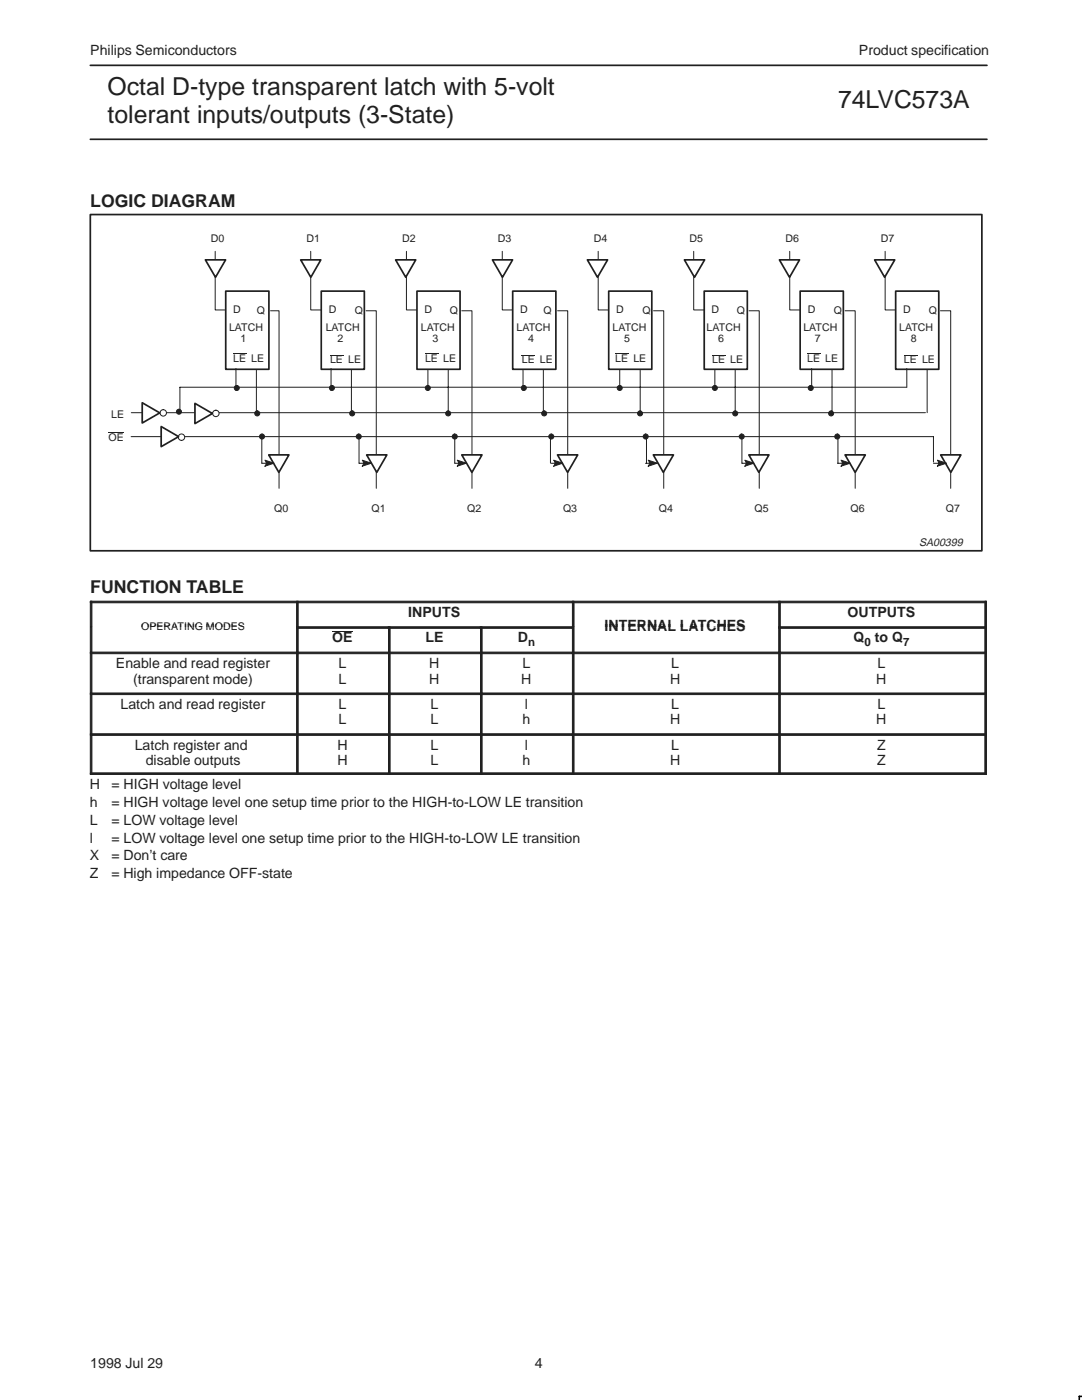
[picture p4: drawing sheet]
<svg xmlns="http://www.w3.org/2000/svg" width="216mm" height="279mm" viewBox="0 0 216 279" stroke-linecap="round" stroke-linejoin="round" font-family="sans-serif">
<path d="M18 13h178.9M18 27.8h178.9M18 42.8h177.9v67.1h-177.9zM45 58.1h8.7v15.6h-8.7zM64.1 58.1h8.6v15.6h-8.6zM83.2 58.1h8.6v15.6h-8.6zM102.3 58.1h8.6v15.6h-8.6zM121.5 58.1h8.6v15.6h-8.6zM140.5 58.1h8.6v15.6h-8.6zM159.7 58.1h8.6v15.6h-8.6zM178.7 58.1h8.6v15.6h-8.6z" fill="none" stroke="#231f20" stroke-width=".34"/>
<g fill="none" stroke="#231f20" stroke-width=".2">
<path d="M42.9 50.2v11.7h2.1M62 50.2v11.7h2M81.1 50.2v11.7h2M100.2 50.2v11.7h2M119.4 50.2v11.7h2M138.4 50.2v11.7h2.1M157.6 50.2v11.7h2M176.6 50.2v11.7h2.1M46.5 70.6h2.6M51.2 73.9v8.6M54 62h1.7v35.5M73 62h2.1v35.5"/>
<path d="M92.1 62h2.1v35.5M111.3 62h2v35.5M130.4 62h2v35.5M149.5 62h2v35.5M168.6 62h2v35.5M187.7 62h2v35.5M26.2 82.4h158.5"/>
</g>
<g fill="#231f20" stroke="#231f20" stroke-width=".2">
<circle cx="89.4" cy="82.5" r=".5"/>
<circle cx="127.7" cy="82.5" r=".5"/>
<circle cx="146.7" cy="82.5" r=".5"/>
<circle cx="70.3" cy="82.5" r=".5"/>
<circle cx="51.3" cy="82.5" r=".5"/>
<circle cx="108.6" cy="82.5" r=".5"/>
<circle cx="165.8" cy="82.5" r=".5"/>
</g>
<path d="M42.4 82.5a.65 .65 0 0 1 1.3 0 .65 .65 0 0 1-1.3 0zM38.9 80.5l3.5 2-3.5 2z" fill-rule="evenodd" fill="#fff"/>
<circle cx="43.1" cy="82.5" r=".64" fill="none" stroke="#231f20" stroke-width=".2"/>
<path d="M38.9 80.5l3.5 2-3.5 2z" fill="none" stroke="#231f20" stroke-width=".34"/>
<path d="M31.9 82.4a.65 .65 0 0 1 1.3 0 .65 .65 0 0 1-1.3 0zM28.4 80.4l3.5 2-3.5 2z" fill-rule="evenodd" fill="#fff"/>
<circle cx="32.6" cy="82.4" r=".64" fill="none" stroke="#231f20" stroke-width=".2"/>
<path d="M28.4 80.4l3.5 2-3.5 2z" fill="none" stroke="#231f20" stroke-width=".34"/>
<path d="M41 51.9h4l-2 3.4z" fill="#fff"/>
<path d="M41 51.9h4l-2 3.4z" fill="none" stroke="#231f20" stroke-width=".34"/>
<path d="M60 51.9h4l-2 3.4z" fill="#fff"/>
<path d="M60 51.9h4l-2 3.4z" fill="none" stroke="#231f20" stroke-width=".34"/>
<path d="M78.9 51.9h4.1l-2 3.4z" fill="#fff"/>
<path d="M78.9 51.9h4.1l-2 3.4z" fill="none" stroke="#231f20" stroke-width=".34"/>
<path d="M98.3 51.9h4l-2 3.4z" fill="#fff"/>
<path d="M98.3 51.9h4l-2 3.4z" fill="none" stroke="#231f20" stroke-width=".34"/>
<path d="M117.2 51.9h4l-2 3.4z" fill="#fff"/>
<path d="M117.2 51.9h4l-2 3.4z" fill="none" stroke="#231f20" stroke-width=".34"/>
<path d="M136.6 51.9h4l-2 3.4z" fill="#fff"/>
<path d="M136.6 51.9h4l-2 3.4z" fill="none" stroke="#231f20" stroke-width=".34"/>
<path d="M155.5 51.9h4l-2 3.4z" fill="#fff"/>
<path d="M155.5 51.9h4l-2 3.4z" fill="none" stroke="#231f20" stroke-width=".34"/>
<path d="M174.5 51.9h4l-2 3.4z" fill="#fff"/>
<path d="M174.5 51.9h4l-2 3.4z" fill="none" stroke="#231f20" stroke-width=".34"/>
<g fill="none" stroke="#231f20" stroke-width=".2">
<path d="M47.1 73.5v4.4M65.9 70.9h2.6M66.1 73.5v4.4M70.1 73.9v8.6M84.8 70.6h2.6M85.4 73.9v4M89.4 73.9v8.6M104.1 70.9h2.6M104.4 73.9v4M108.4 73.9v8.6M122.8 70.6h2.6M123.7 73.9v3.4"/>
<path d="M127.7 73.9v8.6M142.1 70.9h2.6M142.6 73.9v3.4M146.7 73.9v8.6M161.1 70.6h2.6M162 73.5v3.8M166 73.9v8.6M180.4 70.9h2.6M180.9 73.5v3.8h-145v4.7M185 73.9v8.5M26.2 87.1h160.1M186.3 87.2v5"/>
</g>
<g fill="#231f20" stroke="#231f20" stroke-width=".2">
<circle cx="85.4" cy="77.4" r=".5"/>
<circle cx="123.7" cy="77.4" r=".5"/>
<circle cx="142.6" cy="77.4" r=".5"/>
<circle cx="66.2" cy="77.4" r=".5"/>
<circle cx="47.2" cy="77.4" r=".5"/>
<circle cx="104.5" cy="77.4" r=".5"/>
<circle cx="161.8" cy="77.4" r=".5"/>
<circle cx="35.7" cy="82.2" r=".5"/>
</g>
<path d="M53.6 90.8h4.1l-2.1 3.5z" fill="#fff"/>
<path d="M53.6 90.8h4.1l-2.1 3.5z" fill="none" stroke="#231f20" stroke-width=".34"/>
<g fill="none" stroke="#231f20" stroke-width=".2">
<path d="M52.2 92.5h2.4M52.2 87.2v5.2M71.6 92.5h2.3M71.6 87.2v5.2M90.7 92.5h2.3M90.7 87.2v5.2M109.8 87.2v5.2M110 92.5h2.3M128.8 92.5h2.3M129 87.2v5.2M167.1 92.5h2.3M167.2 87.2v5.2"/>
<path d="M186.3 92.5h2.3"/>
</g>
<circle cx="36.2" cy="87.2" r=".64" fill="#fff"/>
<circle cx="36.2" cy="87.2" r=".64" fill="none" stroke="#231f20" stroke-width=".2"/>
<path d="M32.2 85.1l3.4 2-3.4 2z" fill="#fff"/>
<path d="M32.2 85.1l3.4 2-3.4 2z" fill="none" stroke="#231f20" stroke-width=".34"/>
<path d="M21.7 86.4h3" fill="none" stroke="#231f20" stroke-width=".2"/>
<g fill="#231f20" stroke="#231f20" stroke-width=".2">
<circle cx="52.3" cy="87.1" r=".5"/>
<circle cx="110" cy="87.1" r=".5"/>
<circle cx="71.6" cy="87.1" r=".5"/>
<circle cx="90.7" cy="87.1" r=".5"/>
<circle cx="128.8" cy="87.1" r=".5"/>
<circle cx="148" cy="87.1" r=".5"/>
<circle cx="167.1" cy="87.1" r=".5"/>
</g>
<path d="M73.2 90.8h4l-2 3.5z" fill="#fff"/>
<path d="M73.2 90.8h4l-2 3.5z" fill="none" stroke="#231f20" stroke-width=".34"/>
<path d="M92.1 90.8h4.1l-2 3.5z" fill="#fff"/>
<path d="M92.1 90.8h4.1l-2 3.5z" fill="none" stroke="#231f20" stroke-width=".34"/>
<path d="M111.2 90.8h4.1l-2 3.5z" fill="#fff"/>
<path d="M111.2 90.8h4.1l-2 3.5z" fill="none" stroke="#231f20" stroke-width=".34"/>
<path d="M130.4 90.8h4l-2 3.5z" fill="#fff"/>
<path d="M130.4 90.8h4l-2 3.5z" fill="none" stroke="#231f20" stroke-width=".34"/>
<path d="M148 92.5h2.4M148 87.2v5.2" fill="none" stroke="#231f20" stroke-width=".2"/>
<path d="M149.4 90.8h4l-2 3.5z" fill="#fff"/>
<path d="M149.4 90.8h4l-2 3.5z" fill="none" stroke="#231f20" stroke-width=".34"/>
<path d="M168.6 90.8h4.1l-2.1 3.5z" fill="#fff"/>
<path d="M168.6 90.8h4.1l-2.1 3.5z" fill="none" stroke="#231f20" stroke-width=".34"/>
<path d="M187.7 90.8h4l-2 3.5z" fill="#fff"/>
<path d="M187.7 90.8h4l-2 3.5z" fill="none" stroke="#231f20" stroke-width=".34"/>
<g fill="#231f20" stroke="#231f20" stroke-width=".2">
<path d="M52.9 91.8l1.8 .6-1.8 .6 .2-.6z" fill-rule="evenodd"/>
<path d="M72.3 91.8l1.8 .6-1.8 .6 .2-.6z" fill-rule="evenodd"/>
<path d="M91.2 91.8l1.9 .6-1.9 .6 .3-.6z" fill-rule="evenodd"/>
<path d="M110.5 91.8l1.8 .6-1.8 .6 .2-.6z" fill-rule="evenodd"/>
<path d="M129.3 91.8l1.9 .6-1.9 .6 .3-.6z" fill-rule="evenodd"/>
<path d="M148.6 91.8l1.8 .6-1.8 .6 .3-.6z" fill-rule="evenodd"/>
<path d="M167.8 91.8l1.8 .6-1.8 .6 .3-.6z" fill-rule="evenodd"/>
<path d="M187 91.8l1.9 .6-1.9 .6 .3-.6z" fill-rule="evenodd"/>
<path d="M18 120h.3v5.1h-.3z" fill-rule="evenodd"/>
<path d="M18 120h41.2v.3h-41.2z" fill-rule="evenodd"/>
<path d="M59.2 120h.3v5.1h-.3z" fill-rule="evenodd"/>
<path d="M59.2 120h55v.3h-55z" fill-rule="evenodd"/>
<path d="M114.2 120h.3v5.1h-.3z" fill-rule="evenodd"/>
<path d="M114.2 120h41.2v.3h-41.2z" fill-rule="evenodd"/>
<path d="M155.4 120h.3v5.1h-.3z" fill-rule="evenodd"/>
<path d="M196.5 120h.3v5.1h-.3z" fill-rule="evenodd"/>
<path d="M155.4 120h41.4v.3h-41.4z" fill-rule="evenodd"/>
<path d="M18 125.1h.3v5h-.3z" fill-rule="evenodd"/>
<path d="M59.2 125.1h.3v5h-.3z" fill-rule="evenodd"/>
<path d="M59.2 125.1h18.3v.3h-18.3z" fill-rule="evenodd"/>
<path d="M77.5 125.1h.3v5h-.3z" fill-rule="evenodd"/>
<path d="M77.5 125.1h18.4v.3h-18.4z" fill-rule="evenodd"/>
<path d="M95.9 125.1h.3v5h-.3z" fill-rule="evenodd"/>
<path d="M95.9 125.1h18.3v.3h-18.3z" fill-rule="evenodd"/>
<path d="M114.2 125.1h.3v5h-.3z" fill-rule="evenodd"/>
<path d="M155.4 125.1h.3v5h-.3z" fill-rule="evenodd"/>
<path d="M196.5 125.1h.3v5h-.3z" fill-rule="evenodd"/>
<path d="M155.4 125.1h41.4v.3h-41.4z" fill-rule="evenodd"/>
<path d="M18 130.1h.3v8.2h-.3z" fill-rule="evenodd"/>
<path d="M18 130.1h41.2v.4h-41.2z" fill-rule="evenodd"/>
<path d="M59.2 130.1h.3v8.2h-.3z" fill-rule="evenodd"/>
<path d="M59.2 130.1h18.3v.4h-18.3z" fill-rule="evenodd"/>
<path d="M77.5 130.1h.3v8.2h-.3z" fill-rule="evenodd"/>
<path d="M77.5 130.1h18.4v.4h-18.4z" fill-rule="evenodd"/>
<path d="M95.9 130.1h.3v8.2h-.3z" fill-rule="evenodd"/>
<path d="M95.9 130.1h18.3v.4h-18.3z" fill-rule="evenodd"/>
<path d="M114.2 130.1h.3v8.2h-.3z" fill-rule="evenodd"/>
<path d="M114.2 130.1h41.2v.4h-41.2z" fill-rule="evenodd"/>
<path d="M155.4 130.1h.3v8.2h-.3z" fill-rule="evenodd"/>
<path d="M196.5 130.1h.3v8.2h-.3z" fill-rule="evenodd"/>
<path d="M155.4 130.1h41.4v.4h-41.4z" fill-rule="evenodd"/>
<path d="M18 138.3h.3v8.1h-.3z" fill-rule="evenodd"/>
<path d="M18 138.3h41.2v.3h-41.2z" fill-rule="evenodd"/>
<path d="M59.2 138.3h.3v8.1h-.3z" fill-rule="evenodd"/>
<path d="M59.2 138.3h18.3v.3h-18.3z" fill-rule="evenodd"/>
<path d="M77.5 138.3h.3v8.1h-.3z" fill-rule="evenodd"/>
<path d="M77.5 138.3h18.4v.3h-18.4z" fill-rule="evenodd"/>
<path d="M95.9 138.3h.3v8.1h-.3z" fill-rule="evenodd"/>
<path d="M95.9 138.3h18.3v.3h-18.3z" fill-rule="evenodd"/>
<path d="M114.2 138.3h.3v8.1h-.3z" fill-rule="evenodd"/>
<path d="M114.2 138.3h41.2v.3h-41.2z" fill-rule="evenodd"/>
<path d="M155.4 138.3h.3v8.1h-.3z" fill-rule="evenodd"/>
<path d="M196.5 138.3h.3v8.1h-.3z" fill-rule="evenodd"/>
<path d="M155.4 138.3h41.4v.3h-41.4z" fill-rule="evenodd"/>
<path d="M18 146.4h.3v8.2h-.3z" fill-rule="evenodd"/>
<path d="M18 146.4h41.2v.4h-41.2z" fill-rule="evenodd"/>
<path d="M18 154.2h41.2v.4h-41.2z" fill-rule="evenodd"/>
<path d="M59.2 146.4h.3v8.2h-.3z" fill-rule="evenodd"/>
<path d="M59.2 146.4h18.3v.4h-18.3z" fill-rule="evenodd"/>
<path d="M59.2 154.2h18.3v.4h-18.3z" fill-rule="evenodd"/>
<path d="M77.5 146.4h.3v8.2h-.3z" fill-rule="evenodd"/>
<path d="M77.5 146.4h18.4v.4h-18.4z" fill-rule="evenodd"/>
<path d="M77.5 154.2h18.4v.4h-18.4z" fill-rule="evenodd"/>
<path d="M95.9 146.4h.3v8.2h-.3z" fill-rule="evenodd"/>
<path d="M95.9 146.4h18.3v.4h-18.3z" fill-rule="evenodd"/>
<path d="M95.9 154.2h18.3v.4h-18.3z" fill-rule="evenodd"/>
<path d="M114.2 146.4h.3v8.2h-.3z" fill-rule="evenodd"/>
<path d="M114.2 146.4h41.2v.4h-41.2z" fill-rule="evenodd"/>
<path d="M114.2 154.2h41.2v.4h-41.2z" fill-rule="evenodd"/>
<path d="M155.4 146.4h.3v8.2h-.3z" fill-rule="evenodd"/>
<path d="M196.5 146.4h.3v8.2h-.3z" fill-rule="evenodd"/>
<path d="M155.4 146.4h41.4v.4h-41.4z" fill-rule="evenodd"/>
<path d="M155.4 154.2h41.4v.4h-41.4z" fill-rule="evenodd"/>
</g>
<path d="M66.3 126h4.1" fill="none" stroke="#231f20" stroke-width=".2"/>
<path d="M215.9 278.7h-.5v.7" fill="none" stroke="#000" stroke-width=".32"/>
<g font-size="4.9" fill="#231f20">
<text x="21.5" y="18.9">Octal D-type transparent latch with 5-volt</text>
<text x="167.2" y="21.6">74LVC573A</text>
<text x="21.5" y="24.6">tolerant inputs/outputs (3-State)</text>
</g>
<g font-size="3.5" fill="#231f20">
<text x="18" y="41.2">LOGIC DIAGRAM</text>
<text x="18" y="118.3">FUNCTION TABLE</text>
</g>
<g font-size="2.8" fill="#231f20">
<text x="18" y="10.9">Philips Semiconductors</text>
<text x="171.4" y="10.9">Product specification</text>
<text x="81.5" y="123.1">INPUTS</text>
<text x="120.6" y="125.8">INTERNAL LATCHES</text>
<text x="169.1" y="123.1">OUTPUTS</text>
<text x="66.3" y="128.2">OE</text>
<text x="84.9" y="128.2">LE</text>
<text x="103.3" y="128.2">D</text>
<text x="170.3" y="128.2">Q</text>
<text x="174.6" y="128.2">to Q</text>
<text x="23.1" y="133.3">Enable and read register</text>
<text x="26.6" y="136.4">(transparent mode)</text>
<text x="67.6" y="133.3">L</text>
<text x="67.6" y="136.4">L</text>
<text x="85.7" y="133.3">H</text>
<text x="85.7" y="136.4">H</text>
<text x="104" y="136.4">H</text>
<text x="104.3" y="133.3">L</text>
<text x="133.7" y="136.4">H</text>
<text x="133.9" y="133.3">L</text>
<text x="174.9" y="136.4">H</text>
<text x="175.1" y="133.3">L</text>
<text x="24.1" y="141.5">Latch and read register</text>
<text x="67.6" y="141.5">L</text>
<text x="85.9" y="141.5">L</text>
<text x="104.7" y="141.5">l</text>
<text x="133.9" y="141.5">L</text>
<text x="175.1" y="141.5">L</text>
<text x="26.9" y="149.6">Latch register and</text>
<text x="67.3" y="149.6">H</text>
<text x="67.6" y="144.6">L</text>
<text x="85.9" y="144.6">L</text>
<text x="85.9" y="149.6">L</text>
<text x="104.3" y="144.6">h</text>
<text x="104.7" y="149.6">l</text>
<text x="133.7" y="144.6">H</text>
<text x="133.9" y="149.6">L</text>
<text x="174.9" y="144.6">H</text>
<text x="175" y="149.6">Z</text>
<text x="29.1" y="152.7">disable outputs</text>
<text x="67.3" y="152.7">H</text>
<text x="85.9" y="152.7">L</text>
<text x="104.3" y="152.7">h</text>
<text x="133.7" y="152.7">H</text>
<text x="175" y="152.7">Z</text>
<text x="17.9" y="157.6">H</text>
<text x="17.9" y="161.1">h</text>
<text x="22.2" y="157.6">= HIGH voltage level</text>
<text x="22.2" y="161.1">= HIGH voltage level one setup time prior to the HIGH-to-LOW LE transition</text>
<text x="17.9" y="164.6">L</text>
<text x="22.2" y="164.6">= LOW voltage level</text>
<text x="17.9" y="168.2">l</text>
<text x="17.9" y="171.7">X</text>
<text x="22.2" y="171.7">= Don’t care</text>
<text x="22.2" y="168.2">= LOW voltage level one setup time prior to the HIGH-to-LOW LE transition</text>
<text x="17.9" y="175.2">Z</text>
<text x="22.2" y="175.2">= High impedance OFF-state</text>
<text x="18" y="273">1998 Jul 29</text>
<text x="106.7" y="273">4</text>
</g>
<g font-size="2.3" fill="#231f20">
<text x="105.4" y="128.8">n</text>
<text x="172.5" y="128.8">0</text>
<text x="180.2" y="128.8">7</text>
</g>
<text font-size="2.2" fill="#231f20" x="183.4" y="108.9">SA00399</text>
<g font-size="2.1" fill="#231f20">
<text x="42.1" y="48.4">D0</text>
<text x="61.2" y="48.4">D1</text>
<text x="80.3" y="48.4">D2</text>
<text x="99.4" y="48.4">D3</text>
<text x="118.5" y="48.4">D4</text>
<text x="137.6" y="48.4">D5</text>
<text x="156.7" y="48.4">D6</text>
<text x="175.8" y="48.4">D7</text>
<text x="45.7" y="66">LATCH</text>
<text x="46.5" y="62.4">D</text>
<text x="51.3" y="62.7">Q</text>
<text x="65" y="66">LATCH</text>
<text x="65.6" y="62.4">D</text>
<text x="70.8" y="62.7">Q</text>
<text x="84" y="66">LATCH</text>
<text x="84.7" y="62.4">D</text>
<text x="89.8" y="62.7">Q</text>
<text x="103.1" y="66">LATCH</text>
<text x="103.8" y="62.4">D</text>
<text x="108.4" y="62.7">Q</text>
<text x="122.2" y="66">LATCH</text>
<text x="123" y="62.4">D</text>
<text x="128.2" y="62.7">Q</text>
<text x="141" y="66">LATCH</text>
<text x="142" y="62.4">D</text>
<text x="147.1" y="62.7">Q</text>
<text x="160.3" y="66">LATCH</text>
<text x="161.2" y="62.4">D</text>
<text x="166.4" y="62.7">Q</text>
<text x="179.4" y="66">LATCH</text>
<text x="180.2" y="62.4">D</text>
<text x="185.3" y="62.7">Q</text>
<text x="48" y="68.3">1</text>
<text x="67.3" y="68.3">2</text>
<text x="86.3" y="68.3">3</text>
<text x="105.4" y="68.3">4</text>
<text x="124.5" y="68.3">5</text>
<text x="143.3" y="68.3">6</text>
<text x="162.6" y="68.3">7</text>
<text x="181.7" y="68.3">8</text>
<text x="46.5" y="72.3">LE LE</text>
<text x="65.9" y="72.5">LE LE</text>
<text x="84.8" y="72.3">LE LE</text>
<text x="104.1" y="72.5">LE LE</text>
<text x="122.8" y="72.3">LE LE</text>
<text x="142.1" y="72.5">LE LE</text>
<text x="161.1" y="72.3">LE LE</text>
<text x="180.4" y="72.5">LE LE</text>
<text x="22.2" y="83.5">LE</text>
<text x="21.7" y="88.1">OE</text>
<text x="54.7" y="102.2">Q0</text>
<text x="74.1" y="102.2">Q1</text>
<text x="93.2" y="102.2">Q2</text>
<text x="112.3" y="102.2">Q3</text>
<text x="131.5" y="102.2">Q4</text>
<text x="150.5" y="102.2">Q5</text>
<text x="169.7" y="102.2">Q6</text>
<text x="188.7" y="102.2">Q7</text>
<text x="28.2" y="125.6">OPERATING MODES</text>
</g>
</svg>
